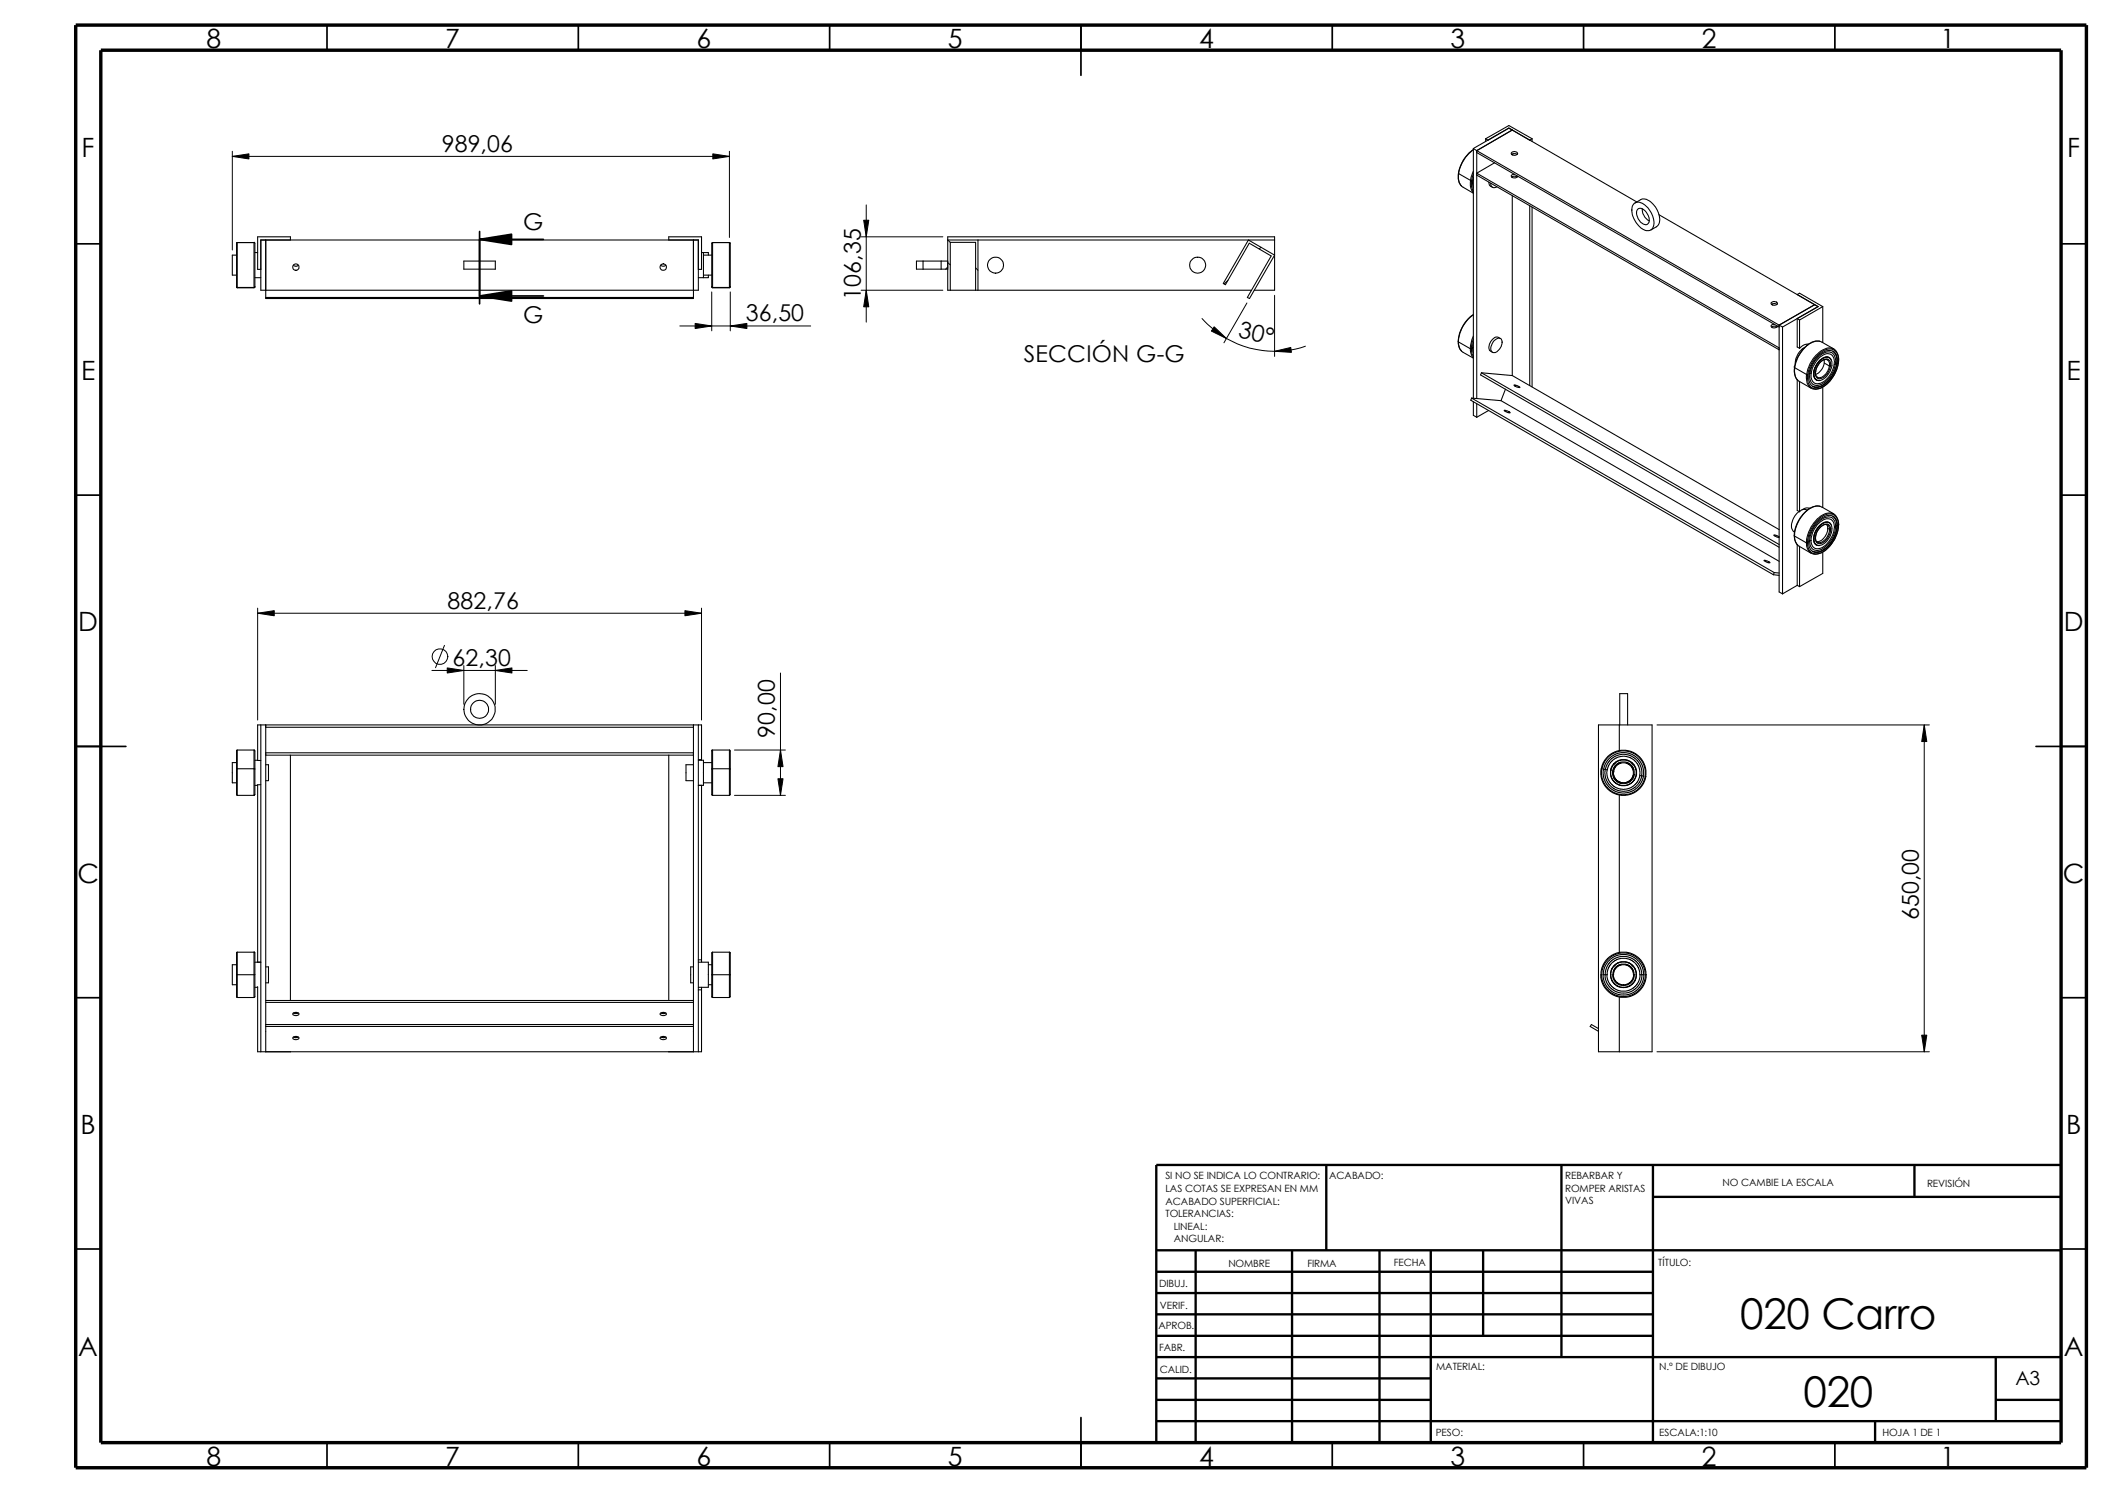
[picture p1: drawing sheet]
<svg xmlns="http://www.w3.org/2000/svg" width="420mm" height="297mm" viewBox="0 0 420 297" stroke-linecap="round" stroke-linejoin="round" font-family="sans-serif">
<g fill="none" stroke="#000" stroke-width=".34">
<path d="M65.1 5v5M115.1 5v5M165 5v5M215 5v10M265 5v5M315 5v5M365 5v5M15.1 48.5h5M95.4 47.6l6.4-1v2zM95.4 58.9l6.4-1v2zM95.4 47.6h12.7M95.4 46.1v14.4"/>
<path d="M95.4 58.9h12.7M410 48.5h5.1M15.1 98.5h5M410 98.5h5.1M15.1 148.5h9.9M405 148.5h10.1M15.1 198.5h5M410 198.5h5.1M15.1 248.5h5M410 248.5h5.1M65.1 287v5M115.1 287v5"/>
<path d="M165 287v5M215 282v10M265 287v5M315 287v5M365 287v5"/>
</g>
<g fill="none" stroke="#000" stroke-width=".47">
<path d="M263.9 231.8v17M310.6 231.8v38.2M328.8 231.8v55.2M328.8 238.1h81.2M380.9 231.8v6.3M410 231.8h-180v55.2M230 248.8h180M230 257.3h98.8M230 253h98.8M237.9 248.8v38.2M257 248.8v38.2M274.4 248.8v38.2"/>
<path d="M284.6 248.8v38.2M295.1 248.8v17M230 265.8h98.8M230 261.5h98.8M230 278.5h54.6M230 274.2h54.6M230 270h180M397 278.5h13M397 270v12.7M230 282.7h180M373 282.7v4.3"/>
</g>
<path d="M15.1 5h400v287h-400zM20.1 10h389.9v277h-389.9z" fill="none" stroke="#000" stroke-width=".68" stroke-linecap="butt"/>
<g fill="none" stroke="#000" stroke-width=".2">
<path d="M46.2 31.1l3.3-.5v1zM46.2 31.1h98.9M46.2 30.1v19.6M141.8 30.6l3.3 .5-3.3 .5zM145.1 30.1v17.1M141.6 58.1v7.7M145.3 58.1v7.7M171.3 47.1h16.3M171.3 57.7h16.3M171.8 43.8h1l-.5 3.3zM172.3 57.7l.5 3.3h-1zM172.3 40.8v23.3"/>
<path d="M188.5 53.1l-.4 .5M188.5 52.2l.5 .5M188.5 47.8l.5 .4M194.1 53.3l.5 .5M244.3 55.8l-.8 .7M250.9 49.2l-.4 .3M253.6 58.8v12.1M135.2 64.9h26.1M138.3 64.3l3.3 .6-3.3 .5zM145.3 64.9l3.3-.6v1.1zM239.1 63.4a19.1 19.1 0 0 0 20.6 5.5M241.5 65l2.5 2.4-3-1.5z"/>
<path d="M248.1 60.3l-4.6 7.9M253.6 69.9l3.2-.8 .1 1zM51.3 122l3.3-.5v1zM51.3 121v22.3M51.3 122h88.3M85.9 133.4h19M88.4 128.4l-1.8 4.4M89 132.9l3.3 .5-3.3 .5zM92.3 132.4v7.7M98.5 133.4l3.3-.5v1zM98.5 132.4v7.7M136.3 121.5l3.3 .5-3.3 .5z"/>
<path d="M139.6 121v22.3M155.3 133.9v24.3M146.1 149.2h10.1M146.1 158.2h10.1M154.8 154.9h1l-.5 3.3zM155.3 149.2l.5 3.3h-1zM329.6 144.2h54.2M382.8 144.2l.5 3.3h-1zM382.8 144.2v65.1M329.6 209.3h54.2M382.3 206h1l-.5 3.3z"/>
<circle cx="87.5" cy="130.6" r="1.57"/>
</g>
<g fill="none" stroke="#000" stroke-width=".21">
<path d="M290.1 34.5l.1 1.7 .5 .8M290.1 34.5h.1M290.2 34.5a2.89 2.89 0 0 0 .5 2.5M290.2 34.5l2.4 1.4M290.7 37l2.4 1.4M292.6 35.9a3.1 3.1 0 0 0 .5 2.5M292.6 35.9h.2M292.8 35.9v1.3l.3 .9M293.1 29.8a7.1 7.1 0 0 0-3 4.7M293.1 34.1l-.5 1.8M293.1 34.6l-.3 1.3M293.1 29.8a7.4 7.4 0 0 0-2.9 4.7"/>
<path d="M293.1 35.3a3.5 3.5 0 0 0 0 2.1M293.1 35.8h-.1M293.1 29.5l.7 .5M293.1 29.5v49.7M293.8 30v49.3M293.8 30l60.1 34.7M293.8 30.4l60.1 34.7M293.8 34.8l60.1 34.8M295.6 27.6l4.6-2.6 4.6 2.6M295.6 27.6v.6M296.2 36.2l.1 .7 .6 .4M296.6 36.5a.71 .71 0 0 0 .3 .8 .71 .71 0 0 0 .9-.1"/>
<path d="M297.3 32.4l-3.5 2.1 60.1 34.7M300.2 25.5l4.1 2.4 .5-.3M300.2 25.5l-4.2 2.4-.4-.3M300.2 25.5l-7.1 4M300.2 25.5l.7 .4M300.7 30.4a.67 .67 0 0 1 .7-.2 .67 .67 0 0 1 .5 .5 .79 .79 0 0 1-1.3-.2zM300.7 30.7l.3-.1 .8 .1M300.7 35.2a.94 .94 0 0 1 1.1 0M300.8 30.7l.2 .2M300.9 35.1v.2M300.9 38.9v35.8M300.9 25.9l-7.1 4.1"/>
<path d="M300.9 25.9l24.7 14.3M301.3 34.7a.41 .41 0 0 0-.5 .1 .41 .41 0 0 0-.1 .4l.8 .2 .4-.3M304.8 27.6v.6M47.1 57l.1 .2M47.1 50.8h-.9v3.9h.9M47.2 48.3h-.1v8.9h.1M47.2 57.2h.1M47.2 48.3v8.9M47.2 48.3h3.3v8.9M47.2 57.2h3.3M50.5 48.2l.2 .2v8.7l-.2 .1M50.5 57.2h.1"/>
<path d="M50.7 57l-.2 .2M50.7 50.2h.6M50.7 55.2h1.2M51.9 47.8h87v9.9h-87zM52.9 47.8v11.6h85.1v-11.6M52.9 59.2h85.1M57.8 47.8v-.7h-6.5v6.5h.6M58.4 52.7a.66 .66 0 0 0 .9 0M92.3 51.9h6.2v1.7h-6.2zM131.4 52.7l.4 .3 .6-.3M133 47.8v-.7h6.6v6.5h-.7M139.6 50.2h1.3v.6"/>
<path d="M139.9 50.2v5M139.9 50.8h1.7M139.9 54.7h1.7M140.9 54.7v.5h-2M141.6 57l.2 .2M141.8 48.3l-.2 .1v8.6M141.8 48.3v8.9M141.8 57.2h.1M141.8 48.3h3.3M141.8 57.2h3.3M145.1 48.3l.2 .1v8.6M145.1 48.3v8.9"/>
<path d="M145.1 57.2h.1M145.3 57l-.2 .2M183.6 51.9v1.7M187.2 51.9v1.7M188.5 47.8h65.1M188.5 51.9h-6.2v1.7h6.2M189 57.7v-9.5h5.1v9.5M194.6 47.8v9.9M248.4 47.8l5.2 3-5 8.6-.5-.2 4.8-8.3-4.4-2.5-4.7 8.2-.4-.2zM249 57.7h-60.5v-10.6h65.1v10.6h-4.1M304.3 40.9v35.8M304.8 41.2v35.8"/>
<path d="M325.1 40.5a1.83 1.83 0 0 1 2.5 .6 4.1 4.1 0 0 1 1.2 4.3 1.65 1.65 0 0 1-2.6-.3 3.9 3.9 0 0 1-1.3-4.4zM325.3 40.4l1.1-.7a2.5 2.5 0 0 1 2.7 1.2 3.5 3.5 0 0 1 .7 4l-1.4 .9M325.8 41.7a1.29 1.29 0 0 1 1.8 .8 1.41 1.41 0 0 1-.1 2.2 2.28 2.28 0 0 1-1.7-3zM326.7 41.5a2.72 2.72 0 0 0 1.4 2.4M330 42.7l31 17.9M290.1 67.9l.2 1.3 .4 .6M290.1 67.9v.1M290.1 68l.3 1.2 .3 .6M290.1 68l2.4 1.4M290.7 69.8l2.4 1.4M292.5 69.4l.1 .9 .5 .9M292.5 69.4h.2"/>
<path d="M292.7 69.4l.1 .9 .3 .6M292.8 79.2l60.2 34.7M292.8 79.2l5.8 .5M292.8 79.2l-.2 .4 60.2 34.7M293.1 62.6a6.9 6.9 0 0 0-3 5.3M293.1 66.9l-.3 .7-.3 1.8M293.1 67.4l-.3 1-.1 1M293.1 62.7a7 7 0 0 0-3 5.3M293.1 68.1a3.5 3.5 0 0 0 0 2.1M293.1 69.1l-.2 .1M293.1 79.9v2.7l.7 .4M294.7 74.2l59.2 34.1"/>
<path d="M294.7 74.2l-.2 .4 59.4 34.3M294.7 74.2l6.2 .5M297.1 67.9a.98 .98 0 0 1 1.6-.3 2.13 2.13 0 0 1-1.2 2.5 .85 .85 0 0 1-.9-.4 .85 .85 0 0 1 .1-1zM298.5 67.4a1.29 1.29 0 0 0-2.1 .8 1.21 1.21 0 0 0 .5 1.9M298.6 79.7l55.3 32M299.5 77.4l-.9 2.3M300.9 74.7l53 30.7M301.2 76.6l.7 .2 .5 .3-.7-.1zM352.4 60.2a.77 .77 0 0 1 1.2 .3 .73 .73 0 0 1-1.3-.2zM352.4 60.6l.1-.1a.83 .83 0 0 1 1 .1M352.4 65.1a.94 .94 0 0 1 1.1 0M352.5 60.5l.2 .2"/>
<path d="M353 64.5a.41 .41 0 0 0-.5 .1 .41 .41 0 0 0-.1 .5 .78 .78 0 0 0 1.2-.2M353.9 64.7l.7 .4M353.9 64.7v53.1l.7 .4M354.6 65.1v53.1M356.9 73h.1M357 73.1a3.1 3.1 0 0 0 .6 2.5M357 73.1v.1M357 73.2a2.48 2.48 0 0 0 .9 2.7l2.4 1.3M357 73.2l2.4 1.3M357.5 63.4l.5 .3M357.5 63.4v5.6l.5 .3M357.5 75.6v26l.5 .2"/>
<path d="M358 63.7v5.6M358 75.9v25.9M359 69.1l-.2 .1a3.8 3.8 0 0 0-1.6 3.2M359.4 74.5a2.43 2.43 0 0 0 1 2.8l.3 .1M359.4 74.5h.2M359.4 68.6l.1 .1M359.8 68.5a2.21 2.21 0 0 0-1.8 .8M360 74.3l-.1 .1M360.3 74.2l-.3 .1M360.8 74v.8a1.04 1.04 0 0 0 1.2 .9M360.8 74h.1M361 60.6l.7 .4"/>
<path d="M361 60.6l-7.1 4.1M361.2 73.9v.1M361.4 71.1a2.99 2.99 0 0 1 3.3-1.2 2.83 2.83 0 0 1 .5 3.5 5.2 5.2 0 0 1-3.7 3.6 1.74 1.74 0 0 1-1.7-2.2 6.7 6.7 0 0 1 1.6-3.7zM361.6 75.1h.1M361.7 61l-4.2 2.4M361.7 61l-4.2-2.4 .5-.3 4.6 2.7M361.7 61l-7.1 4.1M361.9 71.9a1.56 1.56 0 0 1 2.3-.5 3.2 3.2 0 0 1-1 3.7 1.35 1.35 0 0 1-2.2 .1 3.4 3.4 0 0 1 .9-3.3zM362 67.9a4.2 4.2 0 0 0-4 2.5l-.5 1-.5 1.7M362 67.9a4.1 4.1 0 0 0-3.8 2.4 7.9 7.9 0 0 0-1.2 2.9M362 67.9l2.8 1.5M362.6 61l-4.6 2.7"/>
<path d="M362.6 61v7.2M362.6 77v24M362.9 71.6a2.93 2.93 0 0 1-1.7 2.9M362.9 72.2l1 .6M363.5 71.6a1.96 1.96 0 0 0-2.1 1.5 1.66 1.66 0 0 0 .2 2M363.5 71.6l.4 .5v.7M363.5 71.6h.1M363.9 72.8a2.48 2.48 0 0 1-2.2 2.3h-.1M363.9 71.2a1.86 1.86 0 0 0-2.2 .9 3.1 3.1 0 0 0-.6 3.3l.3 .2M363.9 72.8h.2M364.1 72.8a2.75 2.75 0 0 1-2.2 2.6 1.04 1.04 0 0 1-.7-1.4M364.1 72.8a1.02 1.02 0 0 0-.4-1.3 1.02 1.02 0 0 0-1.4 .4 3.5 3.5 0 0 0-1.1 2.1"/>
<path d="M364.3 71.7a1.06 1.06 0 0 0-1.8-.4 4.4 4.4 0 0 0-1.7 2.7M364.6 69.9a2.17 2.17 0 0 1 .8 2.4M364.9 72.5a1.59 1.59 0 0 0-1.4-2.1 4.7 4.7 0 0 0-3.2 3.8M364.9 72.5a4.4 4.4 0 0 1-3.4 3.9 1.55 1.55 0 0 1-1.2-2.2M365.2 69.7a2.86 2.86 0 0 1 .5 2.5M365.2 69.7a2.16 2.16 0 0 0-2.8 .1 7.2 7.2 0 0 0-3 4.7M365.2 72.4a1.89 1.89 0 0 0-1.2-2.4 4.3 4.3 0 0 0-3.6 3l-.4 1.3M365.2 72.4a5 5 0 0 1-3.8 4.3 1.62 1.62 0 0 1-1.4-2.1v-.3M365.2 72.4l-.3 .1M365.4 72.3a5.5 5.5 0 0 1-3.9 4.7l-.9-.1M365.4 72.3h.1M365.4 72.3l-.2 .1"/>
<path d="M365.7 72.3a2.17 2.17 0 0 0-1.4-2.9 4.8 4.8 0 0 0-4 3l-.3 .7-.4 1.4M365.7 72.3a6 6 0 0 1-4.2 5 1.85 1.85 0 0 1-1.9-2.1v-.7M365.7 72.2a6.4 6.4 0 0 1-4 5.2h-1M365.7 72.2v.1M293.8 80.3v2.7M296.2 81.7l-2.4 1.3M299.2 81.7l.8 .1 .4 .3-.6-.1zM350.9 111.5l.8 .1 .4 .4-.6-.1zM352.8 114.3l1.1 .2M353 113.9l-.2 .4M353 113.9l.9 .1M353.9 106.8l-.3-.2a.41 .41 0 0 0-.7 0l1 .4"/>
<path d="M356.9 106.6a2.97 2.97 0 0 0 .7 1.8M356.9 106.6h.1M357 106.6l.1 .9 .5 .9M357 106.6l2.4 1.4M357.5 108.4v8.1M357.5 116.5l.5 .2M357.5 116.5l-2.9 1.7M357.6 108.4l2.7 1.7M357.9 101.8a3.3 3.3 0 0 0-1.3 3.7l.4 .3M358 108.7v8M358.5 101.4l.6-.1 .4 .2M359.4 108a2.04 2.04 0 0 0 1.3 2.2"/>
<path d="M359.4 108h.2M359.9 101.1l.1 .1M360 107.7l-.2 .1M360 101.1a1.91 1.91 0 0 0-2 .7M360.3 107.5l-.3 .2M360.8 107.2a1.08 1.08 0 0 0 1.2 1.3M360.8 107.2h.1M360.8 107.2a1.08 1.08 0 0 0 .6 1.2M361.2 107l-.1 .1M361.7 103.6a2.39 2.39 0 0 1 3.2-.7 3.6 3.6 0 0 1 0 4 4.7 4.7 0 0 1-3.7 3 1.89 1.89 0 0 1-1.4-2.4 6.7 6.7 0 0 1 1.9-3.9zM361.8 104.9a1.68 1.68 0 0 1 2.3-.7 3.2 3.2 0 0 1-1.2 4 1.18 1.18 0 0 1-1.5 .2 1.18 1.18 0 0 1-.5-1.4 4 4 0 0 1 .9-2.1zM362 100.7a3.9 3.9 0 0 0-3.6 2 6.6 6.6 0 0 0-1.5 3.9"/>
<path d="M362 100.7a4.2 4.2 0 0 0-3.8 2.3 7.2 7.2 0 0 0-1.2 3.6M362 100.7l2.8 1.5M362.6 109.9v4.2l-4.6 2.6M363.3 104.4h.1a2.65 2.65 0 0 1-1.2 3.2l-.5 .2-.3-.1M363.6 105.1l.4 .2M363.9 104a2.17 2.17 0 0 0-2.5 1.3l-.4 .8-.2 1.1M363.9 104h.1M364 105.3a.87 .87 0 0 0-.6-.9 .87 .87 0 0 0-1 .3 2.93 2.93 0 0 0-1.2 2.3M364 105.3a2.57 2.57 0 0 1-2.3 2.6 .73 .73 0 0 1-.5-.9M364 105.3h.2M364.2 105.3a2.78 2.78 0 0 1-2.5 2.9l-.4-.3-.2-.8M364.2 105.3a.97 .97 0 0 0-.6-1 .97 .97 0 0 0-1.2 .3 3.5 3.5 0 0 0-1.3 2.5"/>
<path d="M364.3 104.5a1.12 1.12 0 0 0-1.9-.3 3.8 3.8 0 0 0-1.6 3M364.6 102.7a1.88 1.88 0 0 1 .9 1.9 2.09 2.09 0 0 0-.9-1.9zM364.9 104.9a1.47 1.47 0 0 0-.8-1.6 1.47 1.47 0 0 0-1.7 .4 5 5 0 0 0-2.1 3.8M364.9 104.9a4.8 4.8 0 0 1-3 4.2 1.34 1.34 0 0 1-1.6-1.6M365.2 104.7a1.55 1.55 0 0 0-1.9-1.8 5.4 5.4 0 0 0-3.3 4.8M365.2 104.7a5.6 5.6 0 0 1-3.3 4.8 1.44 1.44 0 0 1-1.9-1.6v-.2M365.2 104.7l-.3 .2M365.5 104.6a5.9 5.9 0 0 1-3.8 5.3l-1.1-.2a2.93 2.93 0 0 0 3.4-1.5 6.2 6.2 0 0 0 1.5-3.6zM365.5 104.6h.1M365.5 104.6l-.3 .1M365.7 104.4a1.91 1.91 0 0 0-1.9-2.2 6 6 0 0 0-4.2 5.5v.3M365.7 104.4a6.7 6.7 0 0 1-3.7 5.7 1.71 1.71 0 0 1-2.4-1.8v-.3"/>
<path d="M365.8 104.4a2.02 2.02 0 0 0-1-2.1 2.02 2.02 0 0 0-2.4 .3 7 7 0 0 0-3 5.4M365.8 104.4a6.8 6.8 0 0 1-3.8 5.7l-1.3 .1M365.8 104.4h-.1M47.1 153v5.2h.1M47.1 151.7h-.9v4h.9M47.2 149.2l-.1 .1v3.7M47.2 153v5.2M47.2 153h-.1M47.2 158.2h3.3M47.2 149.2h3.3M47.2 149.2v3.8M47.2 153h3.3"/>
<path d="M50.5 149.2l.2 .2v3.6M50.5 153v5.2M50.5 153h.2M50.5 149.2v3.8M50.7 153v5.1l-.2 .1M50.7 151.3h.6M50.7 156.3h.6M51.9 156.1h-.6v35.3M51.9 144.2v65.1M52.9 152.1h.5v3.2h-.5M52.9 144.2v65.1M52.9 144.7h85.1"/>
<path d="M52.9 150.2h85.1M52.9 149.8h85.1M57.8 150.2v48.9M133 150.2v48.9M138 152.1h-1.5v3.2h1.5M138 144.2v65.1M138.9 151.3h1v5h-1M138.9 151.1h.7M138.9 144.2v65.1M139.6 151.3v-7.1h-88.3v7.1h.6M139.6 156.3v35.1M139.9 151.7h1.7"/>
<path d="M139.9 155.7h1.7M141.6 153v5.2h.2M141.8 149.2l-.2 .1v3.7M141.8 149.2v3.8M141.8 153h-.2M141.8 158.2h3.3M141.8 149.2h3.3M141.8 153v5.2M141.8 153h3.3M145.1 149.2l.2 .2v3.6M145.1 149.2v3.8M145.1 153h.2"/>
<path d="M145.1 153v5.2M145.3 153v5.1l-.2 .1M318 144.2h10.7v65.1h-10.7zM318.5 152.9v1.6l.7 1.7 1.2 1.2 .9 .5 1 .3h1.6l1.5-.7 1.3-1.2 .7-1.8h-.1l-.3 .9-.5 .9-1 1-1.6 .7h-1.8l-1.7-.7-1-1-.7-1.6v-1.7M319 153v1.4l.5 1.5 1 1.1 1.6 .7h1.7l1.6-.7 .7-.7 .7-1.1 .2-.8-.4-.1M319.4 153.1l-.1 1.2 .6 1.4 .9 1.1 1.4 .6h1l.8-.1 1.1-.5 1.1-1.2 .4-1.3M319.4 153.1l-.3-.1 .2-.9 .4-.8 .8-.8 1.6-.7h1.8l1.2 .5 1.1 1 .7 1.5v1.6M319.4 153.1l.4 .1 .4-1.2 .9-1 1.3-.5h1.1l1.2 .5 1 .9 .5 1.3v1.1M319.4 153.1l.2-.7 .3-.8 .9-.9 1.3-.5 1.4-.1 1.6 .6 .9 .9 .5 1.3 .1 1.4M319.7 153.1v1.4l.6 1.2 .8 .8 1.3 .5h1.3l1.2-.6 1-1 .3-1.1h.4M320.4 153.2l.3-.9 .7-.7 1-.4 1-.1 1 .4 .7 .7 .4 .9 .1 1.1-.5 1-.5 .6-.8 .4-1.2 .1-.9-.3-.8-.7-.4-1v-1.1M320.8 153.3v.8l.3 .8 .8 .8 .8 .2h.8l.8-.5 .7-.8 .2-.5h-.2"/>
<path d="M321 153.4v.9l.3 .6 .5 .5 .9 .3h.8l.6-.3 .5-.5 .4-.8M321 153.8v.6l.4 .7 .6 .4 .7 .2h.8l.6-.3 .5-.5 .4-.8M321 153.4l.3-.7 .5-.6 .6-.3h.9l.7 .2 .6 .5 .3 .7v.9M321 153.4h-.1l.1-.5 .6-.9 .8-.4h.9l.8 .2 .6 .6 .4 .8v.9M321 153.4v.4M322.1 144.2v5.1M322.1 158.2v31.3M322.2 144.2v-6.2h1.6v6.2M327.3 154.4l-.1-1.6-.7-1.5-1.2-1.3-1.6-.6h-1.5l-1.3 .5-1.3 1.1-.6 .9-.3 1.1h-.1v-.2l.5-1.4 1.3-1.3 1.6-.7 1.7-.1 1.6 .6 1.3 1.2 .8 1.6v1.8M47.1 193.9v4.5l.1 .1M47.1 191.9h-.9v4h.9M47.1 193.9h3.6"/>
<path d="M47.2 189.4l-.1 .1v4.4M47.2 189.4v9.1M47.2 189.4h3.3v9.1M47.2 198.5h3.3M50.5 189.4l.2 .2v4.3M50.7 193.9v4.4l-.2 .2M50.7 191.4h1.2M50.7 196.4h.6M51.3 196.3v13h88.3v-12.9M52.9 192.4h.5v3.1h-.5M52.9 199.4h85.1M52.9 199.1h85.1"/>
<path d="M138 192.4h-.6v3.1h.6M138.9 191.4h2v5h-2M138.9 191h.7M138.9 196.9h.7M140.9 191.9h.7M140.9 195.9h.7M141.6 193.9v4.5l.2 .1M141.6 193.9h3.7M141.8 189.4l-.2 .2v4.3M141.8 189.4v9.1M141.8 198.5h3.3M141.8 189.4h3.3"/>
<path d="M145.1 189.4l.2 .2v4.3M145.1 189.4v9.1M145.3 193.9v4.4l-.2 .2M318.5 193.9l.1 1.4 .9 1.5 1.1 1 1.8 .6h1.2l.7-.2 1.6-.8 .9-1.1 .3-.6 .4-1.8-.2 .1v.8l-.4 1-.6 1-1.4 1-1.4 .4h-1.1l-.8-.1-1.5-.9-1.1-1.4-.3-1-.1-.9M318.7 193.9l.2-1.5 1-1.5 1-.8 1.5-.5h1.1l.9 .2 1.6 1 1 1.4 .2 .9 .1 .8M318.7 193.9h-.2l.2-1.4 .8-1.5 1.2-1 1.7-.6h1.2l.7 .2 1.6 .9 .7 .7 .5 .8 .3 1.3v.6M318.9 193.9l.2 1.3 .9 1.5 1.2 .9 .8 .3 1 .1 1-.1 .8-.3 1.2-.9 .8-1.5 .3-1.3h-.8l-.2 1.2-.9 1.2-.8 .6-.9 .3-1.6-.1-1.2-.8-.8-1.2-.2-1.2M319 193.9l.2-1.4 .6-1.1 1.2-1 1.4-.5h1.1l.9 .2 1.4 1 1 1.4 .2 1.4M319 193.9h.7l.3-1.4 .9-1.2 .7-.4 .8-.2 1.6 .1 1 .5 1 1.2 .2 1.4M319.3 193.9l.1 .8 .2 .8 .8 1.1 1 .7 1.6 .3 1.5-.3 1.3-1 .6-1.1 .3-1.3M319.4 193.9l.2-1.4 .6-1 .8-.7 1.4-.5 1.5 .1 1.5 .7 .5 .6 .4 .8 .3 1.4M320.4 193.9l.2-1 .5-.8 .6-.5 .8-.3 1.3 .1 1 .6 .6 .9 .1 1"/>
<path d="M320.4 193.9l.2 1 .6 .9 .7 .5 1.1 .2 1-.2 .9-.6 .5-.8 .1-1M320.4 193.9h.1M320.5 193.9l.1 1 .7 1 .9 .4 .8 .2 .8-.2 .8-.4 .7-1 .2-1M320.5 193.9v-.8l.5-.8 .6-.6 .9-.3h1.1l1 .5 .7 1 .2 1M320.8 193.9l.1 .7 .5 .9 .8 .5 .8 .1 .7-.1 .8-.5 .5-.9 .2-.7h-.2l-.2 1-.6 .6-.5 .3-.7 .2-.7-.2-.6-.3-.6-.7-.1-.9M322.1 198.4v10.9M325 193.9l-.1-.7-.4-.6-.4-.4-.7-.3h-.8l-.8 .3-.5 .6-.3 .5v.6h-.1v-.4l.2-.7 .5-.6 1-.4h.8l.7 .3 .5 .5 .4 .7 .1 .6M52.9 204.2h85.1M52.9 203.8h85.1M58.3 206.3h.2a.94 .94 0 0 1 1 .1 .7 .7 0 0 1-1.2 .3zM58.3 201.5h.2a.94 .94 0 0 1 1 .1 .7 .7 0 0 1-1.2 .3zM58.4 206.3l.5 .2 .4-.2"/>
<path d="M58.4 201.5l.5 .2 .4-.2M131.3 206.4a.76 .76 0 0 1 1.3 .2 .81 .81 0 0 1-1.3-.1zM131.3 201.6a.76 .76 0 0 1 1.3 .2 .81 .81 0 0 1-1.3-.1zM131.5 206.3l.4 .2 .5-.2M131.5 201.5l.4 .2 .5-.2M318 204.6l-1.4-.8-.3 .4 1.7 1"/>
<circle cx="58.9" cy="53.1" r=".62"/>
<circle cx="132" cy="53.1" r=".65"/>
<circle cx="198.1" cy="52.8" r="1.61"/>
<circle cx="238.3" cy="52.8" r="1.58"/>
<circle cx="95.4" cy="141.1" r="3.1"/>
<circle cx="95.4" cy="141.1" r="1.79"/>
<circle cx="323" cy="153.8" r="2.55"/>
</g>
<g fill="#000">
<path d="M46.2 31.1l3.3-.5v1zM141.8 30.6l3.3 .5-3.3 .5zM95.4 47.6l6.4-1v2zM95.4 58.9l6.4-1v2zM171.8 43.8h1l-.5 3.3zM172.3 57.7l.5 3.3h-1zM138.3 64.3l3.3 .6-3.3 .5zM145.3 64.9l3.3-.6v1.1zM241.5 65l2.5 2.4-3-1.5zM253.6 69.9l3.2-.8 .1 1zM51.3 122l3.3-.5v1zM89 132.9l3.3 .5-3.3 .5z"/>
<path d="M98.5 133.4l3.3-.5v1zM136.3 121.5l3.3 .5-3.3 .5zM155.3 149.2l.5 3.3h-1zM154.8 154.9h1l-.5 3.3zM382.8 144.2l.5 3.3h-1zM382.3 206h1l-.5 3.3z"/>
</g>
<g font-size="8.4">
<text x="346.2" y="264.5">020 Carro</text>
<text x="358.8" y="279.9">020</text>
</g>
<g font-size="5.3">
<text x="41.1" y="9.6">8</text>
<text x="88.6" y="9.6">7</text>
<text x="138.6" y="9.6">6</text>
<text x="188.6" y="9.6">5</text>
<text x="238.6" y="9.6">4</text>
<text x="288.6" y="9.6">3</text>
<text x="338.6" y="9.6">2</text>
<text x="386.1" y="9.6">1</text>
<text x="16.2" y="31.3">F</text>
<text x="411.3" y="31.3">F</text>
<text x="16.1" y="75.6">E</text>
<text x="411.1" y="75.6">E</text>
<text x="15.6" y="125.6">D</text>
<text x="410.6" y="125.6">D</text>
<text x="15.4" y="175.6">C</text>
<text x="410.4" y="175.6">C</text>
<text x="16" y="225.6">B</text>
<text x="411" y="225.6">B</text>
<text x="15.6" y="269.8">A</text>
<text x="410.6" y="269.8">A</text>
<text x="41.1" y="291.6">8</text>
<text x="88.6" y="291.6">7</text>
<text x="138.6" y="291.6">6</text>
<text x="188.6" y="291.6">5</text>
<text x="238.6" y="291.6">4</text>
<text x="288.6" y="291.6">3</text>
<text x="338.6" y="291.6">2</text>
<text x="386.1" y="291.6">1</text>
</g>
<g font-size="4.6">
<text x="87.9" y="30.2">989,06</text>
<text x="104.1" y="45.7">G</text>
<text x="171.2" y="59.6" transform="rotate(-90 171.2 59.6)">106,35</text>
<text x="104.1" y="64.3">G</text>
<text x="148.4" y="63.9">36,50</text>
<text x="203.7" y="72">SECCIÓN G-G</text>
<text x="246.2" y="67.1" transform="rotate(13 246.2 67.1)">30°</text>
<text x="89.1" y="121.1">882,76</text>
<text x="90" y="132.4">62,30</text>
<text x="154.2" y="146.8" transform="rotate(-90 154.2 146.8)">90,00</text>
<text x="381.7" y="183.1" transform="rotate(-90 381.7 183.1)">650,00</text>
</g>
<text font-size="3.9" x="400.9" y="275.5">A3</text>
<g font-size="2">
<text x="231.8" y="234.7">SI NO SE INDICA LO CONTRARIO:</text>
<text x="231.8" y="237.2">LAS COTAS SE EXPRESAN EN MM</text>
<text x="231.8" y="239.6">ACABADO SUPERFICIAL:</text>
<text x="264.4" y="234.7">ACABADO:</text>
<text x="311.4" y="234.6">REBARBAR Y</text>
<text x="311.4" y="237.1">ROMPER ARISTAS</text>
<text x="311.4" y="239.6">VIVAS</text>
<text x="342.7" y="236">NO CAMBIE LA ESCALA</text>
<text x="383.4" y="236.2">REVISIÓN</text>
<text x="231.8" y="242.1">TOLERANCIAS:</text>
<text x="233.5" y="244.6">LINEAL:</text>
<text x="233.5" y="247.1">ANGULAR:</text>
<text x="277.3" y="252">FECHA</text>
<text x="329.9" y="252">TÍTULO:</text>
<text x="230.6" y="256.1">DIBUJ.</text>
<text x="244.4" y="252.1">NOMBRE</text>
<text x="260.1" y="252">FIRMA</text>
<text x="230.7" y="260.4">VERIF.</text>
<text x="230.5" y="264.5">APROB.</text>
<text x="230.6" y="268.8">FABR.</text>
<text x="230.7" y="273.2">CALID.</text>
<text x="285.7" y="272.6">MATERIAL:</text>
<text x="330.1" y="272.6">N.º DE DIBUJO</text>
<text x="285.7" y="285.6">PESO:</text>
<text x="330.1" y="285.7">ESCALA:1:10</text>
<text x="374.5" y="285.7">HOJA 1 DE 1</text>
</g>
</svg>
